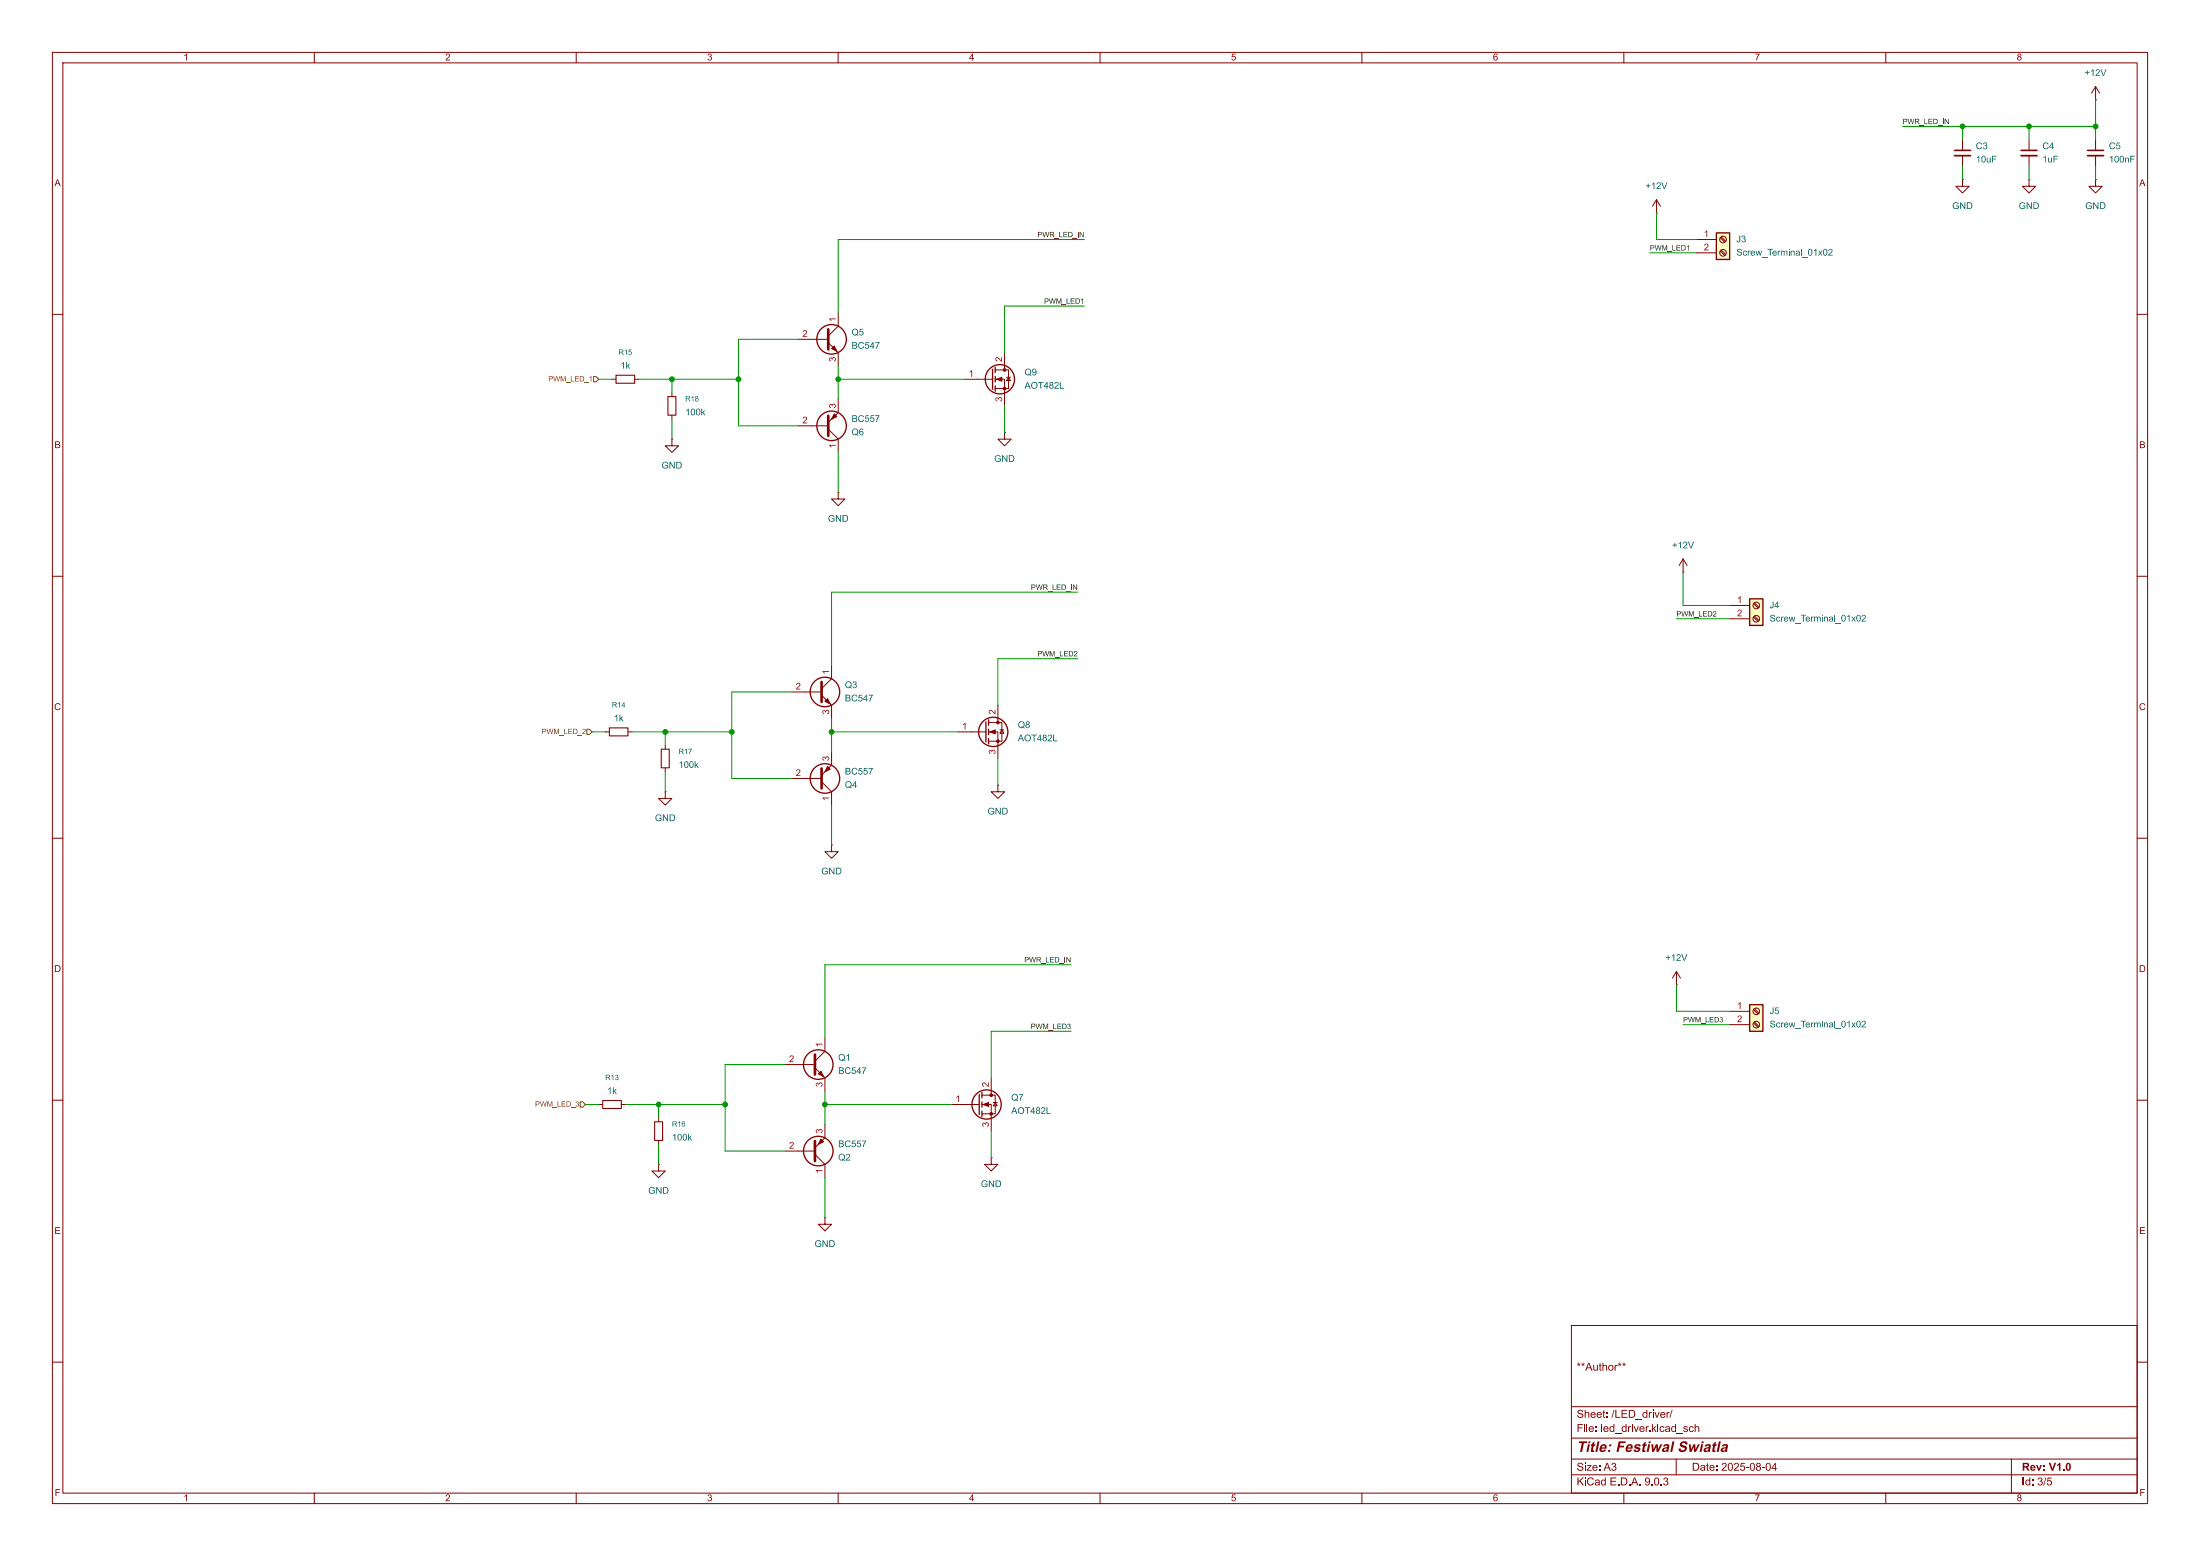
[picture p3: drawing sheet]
<svg xmlns="http://www.w3.org/2000/svg" width="420mm" height="297mm" viewBox="0 0 420 297" stroke-linecap="round" stroke-linejoin="round" font-family="sans-serif">
<g fill="none" stroke="#840000" stroke-width=".19">
<path d="M10 10h400v277h-400zM12 12h396v273h-396zM60 10v2M110 10v2M160 10v2M210 10v2M260 10v2M310 10v2M360 10v2M10 60h2M128.3 74.9v.8M128.3 79.2v.8"/>
<path d="M408 60h2M10 110h2M408 110h2M10 160h2M408 160h2M10 210h2M408 210h2M157.5 232.4v1.3h1.2l-1.2 1.2-1.3-1.2h1.3M157.5 232.4h.1M300 253h108v32h-108zM10 260h2M300 278.5h108"/>
<path d="M300 274.5h108M300 268.5h108M320 278.5v3M384 278.5v6.5M408 260h2M60 285v2M110 285v2M160 285v2M210 285v2M260 285v2M300 281.5h108M310 285v2"/>
<path d="M360 285v2"/>
</g>
<path d="M127.5 75.7h1.5v3.5h-1.5z" fill="none" stroke="#840000" stroke-width=".2"/>
<path d="M334 114.3h2.5v5.1h-2.5z" fill="#ffffc2"/>
<g fill="none" stroke="#840000" stroke-width=".25">
<path d="M189.5 70.5v3.8M190 70.1v1M190 71.9v1M190 73.7v1M334 114.3h2.5v5.1h-2.5zM188.2 137.8v3.8M188.7 137.4v1M188.7 139.2v1M188.7 141v1M186.9 208.9v3.8M187.5 208.5v1.1M187.5 210.3v1"/>
<path d="M187.5 212.1v1"/>
<circle cx="158.7" cy="64.8" r="2.82"/>
<circle cx="190.9" cy="72.4" r="2.79"/>
<circle cx="158.7" cy="81.3" r="2.82"/>
<circle cx="157.5" cy="132.1" r="2.82"/>
<circle cx="189.6" cy="139.7" r="2.79"/>
<circle cx="157.5" cy="148.6" r="2.82"/>
<circle cx="188.3" cy="210.8" r="2.79"/>
</g>
<g fill="none" stroke="#840000" stroke-width=".19">
<path d="M374.6 34.3v1.3h1.3l-1.3 1.2-1.2-1.2h1.2M374.6 34.3h.1M374.6 26.7v2M374.6 29.7v2.1M160 59.7v2.5l-1.9 1.9M116.8 72.4h.8M121.2 72.4h.7M152.4 64.8h5.7M158.1 65.4l1.9 1.9v2.6M160 76.2v2.5l-1.9 1.9M184.1 72.4h5.4M190 70.6h2.5v3.6h-2.5"/>
<path d="M190 72.4h1.8v5.1M191.8 67.3v3.3M192.2 72h.7M192.5 72l.4 .6h-.7zM128.3 83.8v1.3h1.2l-1.2 1.3-1.3-1.3h1.3M128.3 83.8h.1M152.4 81.3h5.7M158.1 81.9l1.9 1.9v2.6M160 94v1.3h1.3l-1.3 1.2-1.3-1.2h1.3M160 94h.1M191.8 82.6v1.2h1.2l-1.2 1.3-1.3-1.3h1.3M191.8 82.6h.1"/>
<path d="M321.3 109.2h.1M321.3 106.7l-.8 1.3M321.3 106.7l.8 1.3M321.3 106.7v2.5M330.2 115.6h3.8M330.2 118.1h3.8M334.7 115.2l.9 .9M334.7 117.8l.9 .8M334.9 115.1l.9 .8M334.9 117.6l.9 .8M115.6 139.7h.7M119.9 139.7h.7"/>
<path d="M151.1 132.1h5.7M156.8 132.7l1.9 1.9v2.6M158.7 127v2.5l-1.9 1.9M182.9 139.7h5.3M188.7 137.9h2.6v3.6h-2.6M188.7 139.7h1.8v5.1M190.5 134.6v3.3M190.9 139.3h.7M191.3 139.3l.3 .7h-.7zM127 151.1v1.3h1.3l-1.3 1.3-1.3-1.3h1.3M127 151.1h.1M127 142.2v.8"/>
<path d="M127 146.6v.7M151.1 148.6h5.7M156.8 149.2l1.9 1.9v2.6M158.7 143.5v2.6l-1.9 1.9M190.5 149.9v1.2h1.3l-1.3 1.3-1.3-1.3h1.3M190.5 149.9h.1M158.7 161.3v1.3h1.3l-1.3 1.2-1.2-1.2h1.2M158.7 161.3h.1M114.3 210.8h.8M118.6 210.8h.8M181.6 210.8h5.3M187.5 209h2.5v3.6h-2.5"/>
<path d="M187.5 210.8h1.7v5.1M189.2 205.7v3.3M189.6 210.4h.8M190 210.4l.4 .7h-.8z"/>
<circle cx="335.3" cy="115.6" r=".63"/>
<circle cx="335.3" cy="118.1" r=".63"/>
</g>
<g fill="#840000" stroke="#840000" stroke-width=".19">
<path d="M189 139.7l1-.4v.8z"/>
<path d="M190.2 72.4l1.1-.4v.8z"/>
<path d="M157.5 133.9l.5-.5 .5 1z"/>
<path d="M158.7 66.5l.6-.5 .5 1.1z"/>
<path d="M159.3 79l.5 .5-1.1 .5z"/>
<path d="M187.7 210.8l1-.4v.8z"/>
<path d="M158 146.3l.5 .5-1 .5z"/>
<circle cx="190.5" cy="137.9" r=".25"/>
<circle cx="190.5" cy="141.5" r=".25"/>
<circle cx="191.8" cy="70.6" r=".25"/>
<circle cx="191.8" cy="74.2" r=".25"/>
<circle cx="189.2" cy="209" r=".25"/>
<circle cx="189.2" cy="212.6" r=".25"/>
</g>
<path d="M158.1 62.9v3.8M158.1 79.4v3.8M156.8 130.2v3.8M156.8 146.7v3.8" fill="none" stroke="#840000" stroke-width=".51"/>
<path d="M373.1 28.7h3.1" fill="none" stroke="#840000" stroke-width=".3"/>
<path d="M373.1 29.7h3.1" fill="none" stroke="#840000" stroke-width=".33"/>
<path d="M117.6 71.6h3.6v1.6h-3.6zM116.3 138.9h3.6v1.6h-3.6zM126.2 143h1.6v3.6h-1.6zM115.1 210.1h3.5v1.5h-3.5z" fill="none" stroke="#840000" stroke-width=".2"/>
<path d="M327.7 44.5h2.5v5h-2.5z" fill="#ffffc2"/>
<path d="M327.7 44.5h2.5v5h-2.5z" fill="none" stroke="#840000" stroke-width=".25"/>
<g fill="none" stroke="#840000" stroke-width=".19">
<path d="M400 19.1h.1M400 16.5v2.6M400 16.5l-.7 1.3M400 16.5l.8 1.3M316.2 38.1l-.7 1.3M316.2 38.1l.8 1.3M316.2 38.1v2.5M400 26.7v2M400 29.7v2.1M316.2 40.6h.1M323.8 45.7h3.9M323.8 48.3h3.9"/>
<path d="M328.4 45.4l.9 .8M328.4 47.9l.9 .9M328.6 45.2l.8 .9M328.6 47.8l.8 .8M320 188h.1M320 185.4l-.7 1.3M320 185.4l.8 1.3M320 185.4v2.6"/>
<circle cx="328.9" cy="45.7" r=".63"/>
<circle cx="328.9" cy="48.3" r=".63"/>
</g>
<path d="M398.5 28.7h3.1" fill="none" stroke="#840000" stroke-width=".3"/>
<path d="M398.5 29.7h3.1" fill="none" stroke="#840000" stroke-width=".33"/>
<path d="M334 191.8h2.5v5.1h-2.5z" fill="#ffffc2"/>
<g fill="none" stroke="#840000" stroke-width=".25">
<path d="M334 191.8h2.5v5.1h-2.5z"/>
<circle cx="156.2" cy="219.7" r="2.82"/>
<circle cx="156.2" cy="203.2" r="2.82"/>
</g>
<g fill="none" stroke="#840000" stroke-width=".19">
<path d="M387.3 34.3v1.3h1.3l-1.3 1.2-1.2-1.2h1.2M387.3 34.3h.1M387.3 26.7v2M387.3 29.7v2.1M400 34.3v1.3h1.3l-1.3 1.2-1.2-1.2h1.2M400 34.3h.1M157.5 198.1v2.6l-1.9 1.9M330.2 193h3.8M330.2 195.6h3.8M334.7 192.7l.9 .8M334.7 195.2l.9 .9M334.9 192.5l.9 .9"/>
<path d="M334.9 195.1l.9 .8M125.7 213.4v.7M125.7 217.7v.7M149.9 219.7h5.7M149.9 203.2h5.7M155.6 203.8l1.9 1.9v2.6M157.5 214.6v2.6l-1.9 1.9M125.7 222.2v1.3h1.3l-1.3 1.3-1.2-1.3h1.2M125.7 222.2h.1M155.6 220.3l1.9 1.9v2.6M189.2 221v1.2h1.3l-1.3 1.3-1.2-1.3h1.2M189.2 221h.1"/>
<circle cx="335.3" cy="193" r=".63"/>
<circle cx="335.3" cy="195.6" r=".63"/>
</g>
<path d="M385.8 28.7h3.1" fill="none" stroke="#840000" stroke-width=".3"/>
<path d="M385.8 29.7h3.1" fill="none" stroke="#840000" stroke-width=".33"/>
<path d="M125 214.1h1.5v3.6h-1.5z" fill="none" stroke="#840000" stroke-width=".2"/>
<path d="M155.6 201.3v3.8M155.6 217.8v3.8" fill="none" stroke="#840000" stroke-width=".51"/>
<g fill="#840000" stroke="#840000" stroke-width=".19">
<path d="M156.7 217.4l.5 .5-1 .5z"/>
<path d="M156.2 205l.5-.5 .5 1z"/>
</g>
<path d="M113.3 71.9h.5l.5 .5-.5 .5h-.5zM112 139.2h.5l.5 .5-.5 .5h-.5zM110.8 210.3h.5l.5 .5-.5 .5h-.5z" fill="none" stroke="#725600" stroke-width=".19"/>
<g fill="none" stroke="#009600" stroke-width=".19">
<path d="M400 19.1v7.6M363.2 24.1h36.8M374.6 24.1v2.6M374.6 31.8v2.5M387.3 24.1v2.6M387.3 31.8v2.5M400 31.8v2.5M207 45.7h-47v14M207 58.4h-15.2v8.9M315 48.3h8.8M316.2 40.6v5.1h7.6M114.3 72.4h2.5"/>
<path d="M121.9 72.4h19.1M128.3 72.4v2.5M152.4 64.8h-11.4v16.5h11.4M160 72.4h24.1M160 69.9v6.3M191.8 77.5v5.1M128.3 80v3.8M160 86.4v7.6M205.7 113h-47v14M320 118.1h10.2M321.3 109.2v6.4h8.9M113 139.7h2.6"/>
<path d="M120.6 139.7h19.1M127 139.7v2.5M151.1 132.1h-11.4v16.5h11.4M158.7 137.2v6.3M158.7 139.7h24.2M205.7 125.7h-15.2v8.9M127 147.3v3.8M158.7 153.7v7.6M190.5 144.8v5.1M204.5 184.2h-47v13.9M204.5 196.9h-15.3v8.8M320 188v5h10.2"/>
<path d="M321.3 195.6h8.9M111.8 210.8h2.5M119.4 210.8h19M125.7 210.8v2.6M125.7 218.4v3.8M149.9 203.2h-11.5v16.5h11.5M157.5 208.3v6.3M157.5 210.8h24.1M189.2 215.9v5.1M157.5 224.8v7.6"/>
</g>
<g fill="#009600" stroke="#009600" stroke-width=".19">
<circle cx="158.7" cy="139.7" r=".46"/>
<circle cx="139.7" cy="139.7" r=".46"/>
<circle cx="141" cy="72.4" r=".46"/>
<circle cx="127" cy="139.7" r=".46"/>
<circle cx="128.3" cy="72.4" r=".46"/>
<circle cx="160" cy="72.4" r=".46"/>
<circle cx="374.6" cy="24.1" r=".46"/>
<circle cx="387.3" cy="24.1" r=".46"/>
<circle cx="400" cy="24.1" r=".46"/>
<circle cx="125.7" cy="210.8" r=".46"/>
<circle cx="138.4" cy="210.8" r=".46"/>
<circle cx="157.5" cy="210.8" r=".46"/>
</g>
<text font-size="2.8" fill="#840000" x="301" y="277.9">Title: Festiwal Swiatla</text>
<g font-size="2.1" fill="#840000">
<text x="301" y="262.2">**Author**</text>
<text x="301" y="273.9">File: led_driver.kicad_sch</text>
<text x="301" y="271.2">Sheet: /LED_driver/</text>
<text x="301" y="281.3">Size: A3</text>
<text x="323" y="281.3">Date: 2025-08-04</text>
<text x="386" y="281.3">Rev: V1.0</text>
<text x="301" y="284.1">KiCad E.D.A. 9.0.3</text>
<text x="386" y="284.1">Id: 3/5</text>
</g>
<g font-size="1.8" fill="#840000">
<text x="35" y="12">1</text>
<text x="85" y="12">2</text>
<text x="135" y="12">3</text>
<text x="185" y="12">4</text>
<text x="235" y="12">5</text>
<text x="285" y="12">6</text>
<text x="335" y="12">7</text>
<text x="385" y="12">8</text>
<text x="10.4" y="36">A</text>
<text x="408.4" y="36">A</text>
<text x="10.4" y="86">B</text>
<text x="408.4" y="86">B</text>
<text x="10.3" y="136">C</text>
<text x="408.3" y="136">C</text>
<text x="10.3" y="186">D</text>
<text x="408.3" y="186">D</text>
<text x="10.4" y="236">E</text>
<text x="408.4" y="236">E</text>
<text x="10.4" y="286">F</text>
<text x="35" y="287">1</text>
<text x="85" y="287">2</text>
<text x="135" y="287">3</text>
<text x="185" y="287">4</text>
<text x="235" y="287">5</text>
<text x="285" y="287">6</text>
<text x="335" y="287">7</text>
<text x="385" y="287">8</text>
<text x="408.4" y="286">F</text>
</g>
<g font-size="1.8" fill="#006464">
<text x="398" y="15">+12V</text>
<text x="377.2" y="28.9">C3</text>
<text x="389.9" y="28.9">C4</text>
<text x="402.6" y="28.9">C5</text>
<text x="377.2" y="31.5">10uF</text>
<text x="389.9" y="31.5">1uF</text>
<text x="402.6" y="31.5">100nF</text>
<text x="314.1" y="36.6">+12V</text>
<text x="372.7" y="40.4">GND</text>
<text x="385.4" y="40.4">GND</text>
<text x="398.1" y="40.4">GND</text>
<text x="331.5" y="46.7">J3</text>
<text x="331.5" y="49.3">Screw_Terminal_01x02</text>
<text x="162.6" y="64.5">Q5</text>
<text x="118.4" y="70.8">1k</text>
<text x="162.6" y="67">BC547</text>
<text x="195.6" y="74.7">AOT482L</text>
<text x="195.6" y="72.1">Q9</text>
<text x="130.8" y="79.7">100k</text>
<text x="162.6" y="81">BC557</text>
<text x="162.6" y="83.5">Q6</text>
<text x="126.3" y="89.9">GND</text>
<text x="189.8" y="88.6">GND</text>
<text x="158" y="100.1">GND</text>
<text x="319.2" y="105.1">+12V</text>
<text x="337.8" y="116.6">J4</text>
<text x="337.8" y="119.1">Screw_Terminal_01x02</text>
<text x="161.3" y="131.8">Q3</text>
<text x="161.3" y="134.3">BC547</text>
<text x="117.2" y="138.2">1k</text>
<text x="194.3" y="142">AOT482L</text>
<text x="194.3" y="139.4">Q8</text>
<text x="129.5" y="147">100k</text>
<text x="161.3" y="148.3">BC557</text>
<text x="161.3" y="150.9">Q4</text>
<text x="188.5" y="155.9">GND</text>
<text x="125" y="157.2">GND</text>
<text x="156.8" y="167.4">GND</text>
<text x="317.9" y="183.9">+12V</text>
<text x="337.8" y="194">J5</text>
<text x="337.8" y="196.6">Screw_Terminal_01x02</text>
<text x="160" y="202.9">Q1</text>
<text x="115.9" y="209.3">1k</text>
<text x="160" y="205.5">BC547</text>
<text x="193" y="213.1">AOT482L</text>
<text x="193" y="210.5">Q7</text>
<text x="128.3" y="218.2">100k</text>
<text x="160" y="219.4">BC557</text>
<text x="160" y="222">Q2</text>
<text x="187.3" y="227.1">GND</text>
<text x="123.8" y="228.3">GND</text>
<text x="155.5" y="238.5">GND</text>
</g>
<g font-size="1.8" fill="#a90000">
<text x="325.3" y="45.5">1</text>
<text x="325.3" y="48">2</text>
<text x="153.2" y="64.5">2</text>
<text x="159.8" y="61.5" transform="rotate(-90 159.8 61.5)">1</text>
<text x="159.8" y="69.1" transform="rotate(-90 159.8 69.1)">3</text>
<text x="191.5" y="69.1" transform="rotate(-90 191.5 69.1)">2</text>
<text x="159.8" y="78" transform="rotate(-90 159.8 78)">3</text>
<text x="184.9" y="72.1">1</text>
<text x="191.5" y="76.7" transform="rotate(-90 191.5 76.7)">3</text>
<text x="153.2" y="81">2</text>
<text x="159.8" y="85.6" transform="rotate(-90 159.8 85.6)">1</text>
<text x="331.6" y="115.3">1</text>
<text x="331.6" y="117.9">2</text>
<text x="151.9" y="131.8">2</text>
<text x="158.5" y="128.8" transform="rotate(-90 158.5 128.8)">1</text>
<text x="158.5" y="136.4" transform="rotate(-90 158.5 136.4)">3</text>
<text x="190.2" y="136.4" transform="rotate(-90 190.2 136.4)">2</text>
<text x="183.7" y="139.4">1</text>
<text x="151.9" y="148.3">2</text>
<text x="158.5" y="145.3" transform="rotate(-90 158.5 145.3)">3</text>
<text x="190.2" y="144" transform="rotate(-90 190.2 144)">3</text>
<text x="158.5" y="152.9" transform="rotate(-90 158.5 152.9)">1</text>
<text x="331.6" y="192.8">1</text>
<text x="331.6" y="195.3">2</text>
<text x="150.6" y="202.9">2</text>
<text x="157.2" y="199.9" transform="rotate(-90 157.2 199.9)">1</text>
<text x="157.2" y="207.5" transform="rotate(-90 157.2 207.5)">3</text>
<text x="189" y="207.5" transform="rotate(-90 189 207.5)">2</text>
<text x="182.4" y="210.6">1</text>
<text x="189" y="215.1" transform="rotate(-90 189 215.1)">3</text>
<text x="150.6" y="219.5">2</text>
<text x="157.2" y="216.4" transform="rotate(-90 157.2 216.4)">3</text>
<text x="157.2" y="224" transform="rotate(-90 157.2 224)">1</text>
</g>
<g font-size="1.4" fill="#0f0f0f">
<text x="363.2" y="23.9">PWR_LED_IN</text>
<text x="198.1" y="45.4">PWR_LED_IN</text>
<text x="315" y="48">PWM_LED1</text>
<text x="199.3" y="58.1">PWM_LED1</text>
<text x="196.8" y="112.8">PWR_LED_IN</text>
<text x="320" y="117.8">PWM_LED2</text>
<text x="198" y="125.5">PWM_LED2</text>
<text x="195.5" y="183.9">PWR_LED_IN</text>
<text x="196.8" y="196.6">PWM_LED3</text>
<text x="321.3" y="195.3">PWM_LED3</text>
</g>
<g font-size="1.4" fill="#006464">
<text x="118.1" y="68.1">R15</text>
<text x="130.8" y="77">R18</text>
<text x="116.8" y="135.4">R14</text>
<text x="129.5" y="144.3">R17</text>
<text x="115.5" y="206.5">R13</text>
<text x="128.3" y="215.4">R16</text>
</g>
<g font-size="1.4" fill="#725600">
<text x="104.7" y="73.2">PWM_LED_1</text>
<text x="103.4" y="140.5">PWM_LED_2</text>
<text x="102.1" y="211.6">PWM_LED_3</text>
</g>
</svg>
